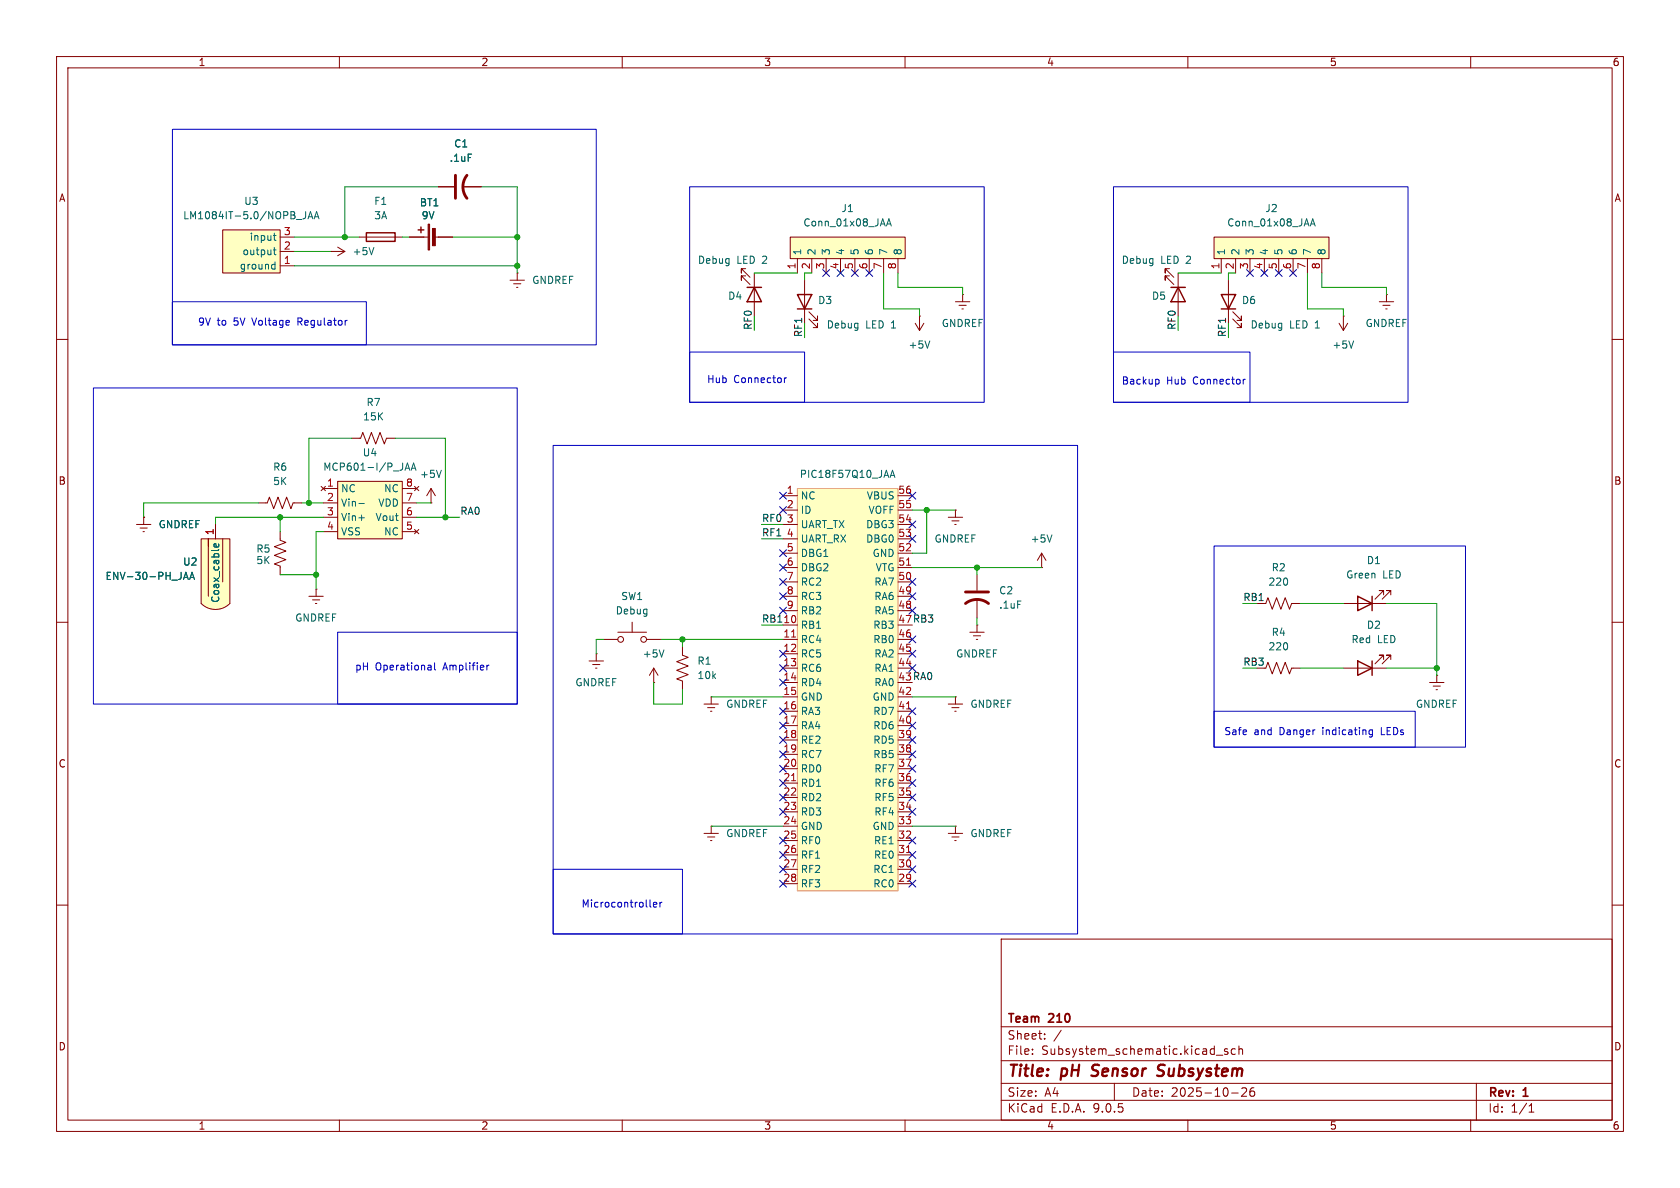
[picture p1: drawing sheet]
<svg xmlns="http://www.w3.org/2000/svg" width="297mm" height="210mm" viewBox="0 0 297 210" stroke-linecap="round" stroke-linejoin="round" font-family="sans-serif">
<g fill="none" stroke="#840000" stroke-width=".18">
<path d="M10 10h277v190h-277zM12 12h273v186h-273zM60 10v2M110 10v2M160 10v2M210 10v2M260 10v2M10 60h2M285 60h2M10 110h2M285 110h2M10 160h2"/>
<path d="M177 166h108v32h-108zM285 160h2M60 198v2M110 198v2M160 198v2M177 194.5h108M177 191.5h108M177 187.5h108M177 181.5h108M182.5 186.3v.1M182.5 185.5v.1M184.7 183.6v.1"/>
<path d="M184.7 182.8v.1M187.6 182.1l-1.3 2M197 191.5v3M210 198v2M215 186.5h1.2M217 185.5l-.3-.1-.2 .2v.2l.5 .2v.3h-.5M217.7 193.2h1.2M218.4 185.5l-.4-.1-.3 .3v.4l.1 .2h.6M219 185.5l.2-.1 .4 .1 .1 .9M219 184.9v1.5M220.3 192.4v.5l-.8 .9h.9M221.2 192.4a1.17 1.17 0 0 0-.1 1.3h.6l.1-.5-.3-.3h-.4l-.1 .3"/>
<path d="M260 198v2M261 191.5v6.5M270.3 196.6h.9M270.3 195.5l.4-.4v1.5"/>
</g>
<path d="M192.9 190.1l.3 .1M193.2 188.4l-.1 .2 .1 .4M205.6 190a.85 .85 0 0 1-1 .1M205.6 188.2l-.6 .1a.46 .46 0 0 0-.3 .5 .46 .46 0 0 0 .4 .4l.5 .2" fill="none" stroke="#840000" stroke-width=".4"/>
<path d="M35.6 95.3h5v11.4h-5z" fill="#ffffc2"/>
<path d="M38.1 104.1l2.5 2.6a3.6 3.6 0 0 1-5 0z" fill="#ffffc2" stroke="#ffffc2" stroke-width=".18"/>
<path d="M39.4 95.3v7.6" fill="none" stroke="#ffffc2" stroke-width=".18"/>
<g fill="none" stroke="#840000" stroke-width=".18">
<path d="M206.8 47.5h-.8v.8v-.8l1.5 1.5M206.8 48.8h-.8v.7v-.7l1.5 1.5M208.3 48.3v7.6M243.8 53.3h2.6M244.5 54h1.2M245 54.6h.2M245.1 52.1h.1M245.1 52.1v1.2M35.6 95.3h5v11.4a3.6 3.6 0 0 1-5 0zM36.8 96.5v-1.2v10.1M38.1 92.7v2.6M39.4 95.3v7.6"/>
<path d="M45.7 88.9h1.5l.4-1 .8 2 .7-2 .8 2 .8-2 .7 2 .4-1h1.5M76.2 88.9h.1M76.2 86.4l-.8 1.2M76.2 86.4l.8 1.2M76.2 86.4v2.5"/>
</g>
<path d="M38.6 96.2l.1 .3-.2 .2-.6-.1v-.4l.2-.1 .2 .6M78 83.1l-.4 1.3M32.4 102.4l.5-1.2 .4 1.2M32.6 102.1h.6M33.5 102.4l.5-1.2 .4 1.2M33.7 102.1h.6" fill="none" stroke="#006464" stroke-width=".18"/>
<path d="M207 50.8h2.5M208.3 50.8l1.2 2.5h-2.5z" fill="none" stroke="#840000" stroke-width=".25"/>
<path d="M59.7 85.1h11.4v10.2h-11.4z" fill="#ffffc2"/>
<g fill="none" stroke="#840000" stroke-width=".18">
<path d="M56.8 86l.7 .7M57.1 86.4h2.6M57.1 88.9h2.6M57.1 91.4h2.6M57.1 94h2.6M57.5 86l-.7 .7M59.7 85.1h11.4v10.2h-11.4zM71.1 86.4h2.6M71.1 88.9h2.6M71.1 91.4h2.6M71.1 94h2.6M73.3 86l.7 .7"/>
<path d="M73.3 93.6l.7 .8M74 86l-.7 .7M74 93.6l-.7 .8M124.5 124.5h2.5M125.1 125.1h1.3M125.6 125.7h.3M125.7 123.2h.1M125.7 123.2v1.3"/>
</g>
<path d="M63.4 89h1M63.4 91.5h1M71.6 83.1l.4-1.2 .5 1.2M71.7 82.8h.6M72.7 83.1l.4-1.2 .4 1.2M72.8 82.8h.6" fill="none" stroke="#006464" stroke-width=".18"/>
<path d="M214.6 41.9h20.3v3.8h-20.3z" fill="#ffffc2"/>
<g fill="none" stroke="#840000" stroke-width=".18">
<path d="M214.6 41.9h20.3v3.8h-20.3zM215.9 45.7v2.6M218.4 45.7v2.6M221 45.7v2.6M223.5 45.7v2.6M226.1 45.7v2.6M228.6 45.7v2.6M231.1 45.7v2.6M233.7 45.7v2.6M167.6 91.4h2.6M168.3 92.1h1.2M168.8 92.7h.2"/>
<path d="M168.9 90.2h.1M168.9 90.2v1.2M184.1 97.8l-.7 1.3M184.1 97.8l.8 1.3M184.1 97.8v2.5M106.7 113h2.5M109.2 111.8h5.1M111.8 110v1.8M114.3 113h2.5M172.7 101.6v2.8M172.7 105.9v3.3M184.1 100.3h.1"/>
<circle cx="109.7" cy="113" r=".51"/>
<circle cx="113.8" cy="113" r=".51"/>
</g>
<path d="M231.7 39.9l.4-1.2 .4 1.2M231.8 39.6h.6M186 94.6l-.5 1.2" fill="none" stroke="#006464" stroke-width=".18"/>
<path d="M170.7 106.7a3.3 3.3 0 0 1 4.1 0M170.7 104.6h4.1" fill="none" stroke="#840000" stroke-width=".51"/>
<path d="M141 86.4h17.7v71.1h-17.7z" fill="#ffffc2"/>
<path d="M141 86.4h17.7v71.1h-17.7z" fill="none" stroke="#ffa036" stroke-width=".18"/>
<g fill="none" stroke="#840000" stroke-width=".18">
<path d="M161.8 57.2l.8 1.2M162.6 55.9h.1M162.6 55.9v2.5M163.3 57.2l-.7 1.2M168.9 53.3h2.5M169.5 54h1.3M170.1 54.6h.2M170.2 52.1h.1M170.2 52.1v1.2M236.7 57.2l.8 1.2M237.5 55.9h.1M237.5 55.9v2.5"/>
<path d="M238.3 57.2l-.8 1.2M62.2 77.5h1.6l.3-1 .8 2 .8-2 .7 2 .8-2 .7 2 .4-1h1.5M24.1 92.7h2.6M24.8 93.3h1.2M25.3 94h.2M25.4 91.4h.1M25.4 91.4v1.3M49.5 94v1.5l1 .4-2 .7 2 .8-2 .8 2 .7-2 .8 1 .4v1.5M138.4 87.6h2.6M138.4 90.2h2.6M138.4 92.7h2.6M138.4 95.3h2.6"/>
<path d="M138.4 97.8h2.6M158.7 87.6h2.6M158.7 90.2h2.6M158.7 92.7h2.6M158.7 95.3h2.6M158.7 97.8h2.6M54.6 105.4h2.5M55.2 106h1.3M55.8 106.7h.2M55.9 104.1h.1M55.9 104.1v1.3M104.1 116.8h2.6"/>
<path d="M104.8 117.5h1.2M105.3 118.1h.2M105.4 115.6h.1M105.4 115.6v1.2M115.6 118.1l-.8 1.3M115.6 118.1l.7 1.3M115.6 118.1v2.6M120.6 114.3v1.5l1.1 .4-2.1 .8 2.1 .7-2.1 .8 2.1 .8-2.1 .7 1 .4v1.5M138.4 100.3h2.6M138.4 102.9h2.6M138.4 105.4h2.6M138.4 108h2.6"/>
<path d="M138.4 110.5h2.6M138.4 113h2.6M138.4 115.6h2.6M138.4 118.1h2.6M158.7 100.3h2.6M158.7 102.9h2.6M158.7 105.4h2.6M158.7 108h2.6M158.7 113h2.6M158.7 115.6h2.6M158.7 118.1h2.6M171.4 111.8h2.6"/>
<path d="M172.1 112.4h1.3M172.6 113h.2M172.7 110.5h.1M172.7 110.5v1.3M222.2 106.7h1.6l.4-1 .7 2 .8-2 .7 2 .8-2 .8 2 .3-1h1.6M223.5 118.1h.3l.4-1 .7 2 .8-2 .7 2 .8-2 .8 2 .3-1h1.6M237.5 118.1h7.6M237.5 106.7h7.6M244.6 116.6v-.8h-.8h.8l-1.5 1.5M244.6 105.2v-.8h-.8h.8l-1.5 1.5M245.9 116.6v-.8h-.8h.8l-1.6 1.5M245.9 105.2v-.8h-.8h.8l-1.6 1.5"/>
<path d="M115.6 120.7h.1M138.4 120.7h2.6M138.4 123.2h2.6M138.4 125.7h2.6M138.4 128.3h2.6M138.4 130.8h2.6M138.4 133.4h2.6M138.4 135.9h2.6M138.4 138.4h2.6M158.7 123.2h2.6M158.7 125.7h2.6M158.7 128.3h2.6"/>
<path d="M158.7 130.8h2.6M158.7 133.4h2.6M158.7 135.9h2.6M158.7 138.4h2.6M167.6 124.5h2.6M168.3 125.1h1.2M168.8 125.7h.2M168.9 123.2h.1M168.9 123.2v1.3M124.5 147.3h2.5M125.1 148h1.3M125.6 148.6h.3"/>
<path d="M125.7 146.1h.1M125.7 146.1v1.2M138.4 141h2.6M138.4 143.5h2.6M138.4 146.1h2.6M138.4 148.6h2.6M138.4 151.1h2.6M138.4 153.7h2.6M138.4 156.2h2.6M158.7 141h2.6M158.7 143.5h2.6M158.7 146.1h2.6"/>
<path d="M158.7 148.6h2.6M158.7 151.1h2.6M158.7 153.7h2.6M158.7 156.2h2.6M167.6 147.3h2.6M168.3 148h1.2M168.8 148.6h.2M168.9 146.1h.1M168.9 146.1v1.2"/>
</g>
<path d="M160.3 99.9h.7M139.9 112.6h.8M139.9 138h.8M160.3 125.3h.7M160.3 150.7h.7" fill="none" stroke="#a90000" stroke-width=".18"/>
<path d="M164.4 60.3l-.4 1.2M239.3 60.3l-.4 1.2M157.4 84.4l.4-1.3 .4 1.3M157.5 84h.6M117.4 114.9l-.4 1.2" fill="none" stroke="#006464" stroke-width=".18"/>
<path d="M240 116.8l2.6 1.3-2.6 1.3zM240 105.4l2.6 1.3-2.6 1.3zM242.6 105.4v2.6M242.6 116.8v2.6" fill="none" stroke="#840000" stroke-width=".25"/>
<path d="M39.4 40.6h10.1v7.7h-10.1z" fill="#ffffc2"/>
<path d="M39.4 40.6h10.1v7.7h-10.1zM49.5 41.9h2.6M49.5 44.5h2.6M49.5 47h2.6M58.4 44.5h.1M58.4 44.5h2.6M59.7 43.7l1.3 .8M61 44.5l-1.3 .7M63.5 41.9h7.6" fill="none" stroke="#840000" stroke-width=".18"/>
<g fill="none" stroke="#006464" stroke-width=".18">
<path d="M54 37.4v.9a.41 .41 0 0 1-.4 .4M54.5 38.7l.4-1.3 .4 1.3M54.6 38.3h.6M55.5 38.7l.5-1.3 .4 1.3M55.7 38.3h.6M48.3 46.7l.3 .1M48.3 41.6h.5M48.3 44.2h.5M48.5 41.2v1.1l.3 .2M48.5 43.8v1l.3 .2M48.6 46.3v1.3M48.6 47.5l-.3 .1"/>
<path d="M66.1 43.8l-.4 1.2"/>
</g>
<path d="M64.8 41.1h5v1.6h-5z" fill="none" stroke="#840000" stroke-width=".25"/>
<path d="M139.7 41.9h20.3v3.8h-20.3z" fill="#ffffc2"/>
<g fill="none" stroke="#840000" stroke-width=".18">
<path d="M77.5 33h2.8M81.8 33h3.3M72.4 41.9h3.3M76.7 41.9h3.3M90.2 49.5h2.5M90.8 50.2h1.3M91.3 50.8h.3M91.4 48.3h.1M91.4 48.3v1.2M131.8 47.5h-.7v.8v-.8l1.5 1.5M131.8 48.8h-.7v.7v-.7l1.5 1.5M133.3 48.3v7.6"/>
<path d="M139.7 41.9h20.3v3.8h-20.3zM141 45.7v2.6M142.2 49.5v7.7M143 56.4l1.5 1.5v-.7v.7h-.7M143 55.1l1.5 1.5v-.7v.7h-.7M143.5 45.7v2.6M146 45.7v2.6M148.6 45.7v2.6M151.1 45.7v2.6M153.7 45.7v2.6M156.2 45.7v2.6M158.7 45.7v2.6"/>
<path d="M217.2 49.5v7.7M217.9 56.4l1.6 1.5v-.7v.7h-.8M217.9 55.1l1.6 1.5v-.7v.7h-.8M25.4 91.4h.1M38.1 92.7v2.6M254 119.4h.1M254 119.4v1.3M252.7 120.7h2.6M253.4 121.3h1.2M253.9 121.9h.2"/>
</g>
<path d="M156.7 39.9l.4-1.2 .5 1.2M156.8 39.6h.6M38.6 96.2l.1 .3-.2 .2-.6-.1v-.4l.2-.1 .2 .6M32.4 102.4l.5-1.2 .4 1.2M32.6 102.1h.6M33.5 102.4l.5-1.2 .4 1.2M33.7 102.1h.6" fill="none" stroke="#006464" stroke-width=".18"/>
<path d="M73.9 40.6h1M74.4 40.1v1M132.1 50.8h2.5M133.3 50.8l1.3 2.5h-2.5zM141 52.1h2.5l-1.3 2.5zM141 54.6h2.5M215.9 52.1h2.5l-1.2 2.5zM215.9 54.6h2.5" fill="none" stroke="#840000" stroke-width=".25"/>
<g fill="#840000" stroke="#840000" stroke-width=".18">
<path d="M75.7 39.6h.2v4.6h-.2z"/>
<path d="M76.5 40.4h.5v3h-.5z"/>
</g>
<path d="M80.5 31v4.1M82.5 31a3.3 3.3 0 0 0 0 4.1" fill="none" stroke="#840000" stroke-width=".51"/>
<g fill="none" stroke="#009600" stroke-width=".18">
<path d="M77.5 33h-16.5v8.9M85.1 33h6.3v15.3M52.1 41.9h11.4M52.1 44.5h6.3M52.1 47h39.3M71.1 41.9h1.3M80 41.9h11.4M133.3 48.3h7.7M142.2 48.3v1.2M156.2 48.3v6.3h6.4v1.3M158.7 48.3v2.5h11.5v1.3M208.3 48.3h7.6"/>
<path d="M217.2 48.3v1.2M231.1 48.3v6.3h6.4v1.3M233.7 48.3v2.5h11.4v1.3M62.2 77.5h-7.6v11.4M69.8 77.5h8.9v13.9M45.7 88.9h-20.3v2.5M49.5 91.4v2.6M53.3 88.9h3.8M57.1 91.4h-19v1.3M57.1 94h-1.2v10.1M73.7 91.4h7.6M73.7 88.9h2.5"/>
<path d="M134.6 95.3h3.8M134.6 92.7h3.8M161.3 90.2h7.6M163.8 90.2v7.6h-2.5M49.5 101.6h6.4M106.7 113h-1.3v2.6M116.8 113h21.6M120.6 113v1.3M134.6 110.5h3.8M161.3 100.3h22.8M172.7 100.3v1.3M172.7 109.2v1.3"/>
<path d="M229.9 106.7h7.6M229.9 118.1h7.6M245.1 106.7h8.9v12.7M245.1 118.1h8.9M115.6 120.7v3.8h5v-2.6M125.7 123.2h12.7M161.3 123.2h7.6M125.7 146.1h12.7M161.3 146.1h7.6"/>
</g>
<g fill="none" stroke="#000084" stroke-width=".18">
<path d="M145.4 47.7l1.3 1.2M146.7 47.7l-1.3 1.2M148 47.7l1.2 1.2M149.2 47.7l-1.2 1.2M150.5 47.7l1.2 1.2M151.7 47.7l-1.2 1.2M153.1 47.7l1.2 1.2M154.3 47.7l-1.2 1.2M220.4 47.7l1.2 1.2M221.6 47.7l-1.2 1.2M222.9 47.7l1.2 1.2M224.1 47.7l-1.2 1.2"/>
<path d="M225.5 47.7l1.2 1.2M226.7 47.7l-1.2 1.2M228 47.7l1.2 1.2M229.2 47.7l-1.2 1.2M137.8 97.2l1.2 1.2M137.8 99.7l1.2 1.2M137.8 87l1.2 1.2M137.8 89.6l1.2 1.2M139 97.2l-1.2 1.2M139 99.7l-1.2 1.2M139 87l-1.2 1.2M139 89.6l-1.2 1.2"/>
<path d="M160.7 87l1.2 1.2M160.7 94.6l1.2 1.3M160.7 92.1l1.2 1.2M161.9 87l-1.2 1.2M161.9 92.1l-1.2 1.2M161.9 94.6l-1.2 1.3M137.8 102.3l1.2 1.2M137.8 107.3l1.2 1.3M137.8 117.5l1.2 1.2M137.8 104.8l1.2 1.2M137.8 115l1.2 1.2M139 102.3l-1.2 1.2"/>
<path d="M139 107.3l-1.2 1.3M139 117.5l-1.2 1.2M139 104.8l-1.2 1.2M139 115l-1.2 1.2M160.7 112.4l1.2 1.2M160.7 102.3l1.2 1.2M160.7 117.5l1.2 1.2M160.7 115l1.2 1.2M160.7 107.3l1.2 1.3M160.7 104.8l1.2 1.2M161.9 104.8l-1.2 1.2M161.9 112.4l-1.2 1.2"/>
<path d="M161.9 107.3l-1.2 1.3M161.9 115l-1.2 1.2M161.9 102.3l-1.2 1.2M161.9 117.5l-1.2 1.2M137.8 127.7l1.2 1.2M137.8 132.7l1.2 1.3M137.8 135.3l1.2 1.2M137.8 130.2l1.2 1.2M137.8 120l1.2 1.3M137.8 125.1l1.2 1.2M137.8 137.8l1.2 1.2M139 127.7l-1.2 1.2"/>
<path d="M139 135.3l-1.2 1.2M139 130.2l-1.2 1.2M139 132.7l-1.2 1.3M139 137.8l-1.2 1.2M139 120l-1.2 1.3M139 125.1l-1.2 1.2M160.7 132.7l1.2 1.3M160.7 135.3l1.2 1.2M160.7 127.7l1.2 1.2M160.7 125.1l1.2 1.2M160.7 137.8l1.2 1.2M160.7 130.2l1.2 1.2"/>
<path d="M161.9 132.7l-1.2 1.3M161.9 135.3l-1.2 1.2M161.9 130.2l-1.2 1.2M161.9 127.7l-1.2 1.2M161.9 125.1l-1.2 1.2M161.9 137.8l-1.2 1.2M137.8 155.6l1.2 1.2M137.8 153.1l1.2 1.2M137.8 148l1.2 1.2M137.8 150.5l1.2 1.2M137.8 140.4l1.2 1.2M137.8 142.9l1.2 1.2"/>
<path d="M139 155.6l-1.2 1.2M139 153.1l-1.2 1.2M139 150.5l-1.2 1.2M139 148l-1.2 1.2M139 140.4l-1.2 1.2M139 142.9l-1.2 1.2M160.7 142.9l1.2 1.2M160.7 148l1.2 1.2M160.7 153.1l1.2 1.2M160.7 150.5l1.2 1.2M160.7 140.4l1.2 1.2M160.7 155.6l1.2 1.2"/>
<path d="M161.9 142.9l-1.2 1.2M161.9 148l-1.2 1.2M161.9 153.1l-1.2 1.2M161.9 150.5l-1.2 1.2M161.9 140.4l-1.2 1.2M161.9 155.6l-1.2 1.2"/>
</g>
<g fill="none" stroke="#0000c2" stroke-width=".18">
<path d="M30.5 22.9h74.9v38.1h-74.9zM121.9 33h52.1v38.1h-52.1zM196.8 33h52.1v38.1h-52.1zM30.5 53.3h34.3v7.7h-34.3zM61.3 56.6h.1M16.5 68.6h74.9v55.9h-74.9zM97.8 78.7h92.7v86.4h-92.7zM121.9 62.2h20.3v8.9h-20.3zM138.7 66.8v.8M139 66.8l-.3 .2M196.8 62.2h24.2v8.9h-24.2zM204.4 67l.4 .1 .1 .2v.5l-.5 .1"/>
<path d="M220.2 67l-.4 .3M214.6 96.5h44.5v35.6h-44.5zM59.7 111.8h31.7v12.7h-31.7zM75.8 117.6l.4 .1v.7M76.2 118.4h-.4M76.2 117.9l-.4 .1M76.8 117.2v1.1l.2 .1M86.1 117.6v.8M86.4 117.6l-.3 .2M214.6 125.7h35.6v6.4h-35.6zM242 129.6l.3 .3 .3-.1M242.6 129v1.1l-.2 .2-.3-.1"/>
<path d="M242.6 129.1l-.3-.1-.3 .3M97.8 153.7h22.8v11.4h-22.8zM115.5 159.9l.6-.1v-.2l-.4-.1-.2 .2 .1 .6h.5M116.7 159.5v.8M117 159.5l-.3 .2M114.9 160.2l.2 .1"/>
</g>
<g fill="#009600" stroke="#009600" stroke-width=".18">
<circle cx="78.7" cy="91.4" r=".46"/>
<circle cx="54.6" cy="88.9" r=".46"/>
<circle cx="55.9" cy="101.6" r=".46"/>
<circle cx="49.5" cy="91.4" r=".46"/>
<circle cx="120.6" cy="113" r=".46"/>
<circle cx="172.7" cy="100.3" r=".46"/>
<circle cx="91.4" cy="47" r=".46"/>
<circle cx="91.4" cy="41.9" r=".46"/>
<circle cx="163.8" cy="90.2" r=".46"/>
<circle cx="61" cy="41.9" r=".46"/>
<circle cx="254" cy="118.1" r=".46"/>
</g>
<g font-size="2.8" fill="#840000">
<text x="178" y="190.9">Title:</text>
<text x="187.7" y="190.9">pH</text>
<text x="193.9" y="190.9">Sensor</text>
<text x="206.3" y="190.9">Subsystem</text>
</g>
<g font-size="2.1" fill="#840000">
<text x="178" y="184">Sheet:</text>
<text x="178" y="181.2">Team</text>
<text x="185.5" y="181.2">210</text>
<text x="178" y="186.7">File:</text>
<text x="184.1" y="186.7">Subsystem_schematic.kicad_sch</text>
<text x="178" y="196.9">KiCad</text>
<text x="178" y="194.1">Size:</text>
<text x="184.7" y="194.1">A4</text>
<text x="185.7" y="196.9">E.D.A.</text>
<text x="193.3" y="196.9">9.0.5</text>
<text x="200" y="194.1">Date:</text>
<text x="207" y="194.1">2025-10-26</text>
<text x="263" y="194.3">Rev:</text>
<text x="263" y="196.9">Id:</text>
<text x="267.1" y="196.9">1/1</text>
<text x="269.4" y="194.3">1</text>
</g>
<g font-size="1.8" fill="#840000">
<text x="35" y="11.9">1</text>
<text x="85" y="11.9">2</text>
<text x="135" y="11.9">3</text>
<text x="185" y="11.9">4</text>
<text x="235" y="11.9">5</text>
<text x="285" y="11.9">6</text>
<text x="10.3" y="35.9">A</text>
<text x="285.3" y="35.9">A</text>
<text x="10.3" y="85.9">B</text>
<text x="285.3" y="85.9">B</text>
<text x="10.3" y="135.9">C</text>
<text x="285.3" y="135.9">C</text>
<text x="10.3" y="185.9">D</text>
<text x="285.3" y="185.9">D</text>
<text x="35" y="199.9">1</text>
<text x="85" y="199.9">2</text>
<text x="135" y="199.9">3</text>
<text x="185" y="199.9">4</text>
<text x="235" y="199.9">5</text>
<text x="285" y="199.9">6</text>
</g>
<g font-size="1.8" fill="#006464">
<text x="79.4" y="28.8">.1uF</text>
<text x="80.2" y="26.3">C1</text>
<text x="32.3" y="39">LM1084IT-5.0/NOPB_JAA</text>
<text x="43.1" y="36.4">U3</text>
<text x="66.1" y="36.4">F1</text>
<text x="66.1" y="39">3A</text>
<text x="74.1" y="36.7">BT1</text>
<text x="74.4" y="39">9V</text>
<text x="141.9" y="40.2">Conn_01x08_JAA</text>
<text x="148.7" y="37.7">J1</text>
<text x="216.9" y="40.2">Conn_01x08_JAA</text>
<text x="223.6" y="37.7">J2</text>
<text x="42.3" y="47.9">ground</text>
<text x="42.8" y="45.3">output</text>
<text x="44" y="42.8">input</text>
<text x="62.2" y="45.3">+5V</text>
<text x="123.3" y="46.8">Debug</text>
<text x="130.3" y="46.8">LED 2</text>
<text x="141.8" y="45.2" transform="rotate(-90 141.8 45.2)">1</text>
<text x="144.4" y="45.2" transform="rotate(-90 144.4 45.2)">2</text>
<text x="146.9" y="45.2" transform="rotate(-90 146.9 45.2)">3</text>
<text x="149.5" y="45.2" transform="rotate(-90 149.5 45.2)">4</text>
<text x="152" y="45.2" transform="rotate(-90 152 45.2)">5</text>
<text x="154.5" y="45.2" transform="rotate(-90 154.5 45.2)">6</text>
<text x="157.1" y="45.2" transform="rotate(-90 157.1 45.2)">7</text>
<text x="159.6" y="45.2" transform="rotate(-90 159.6 45.2)">8</text>
<text x="198.2" y="46.8">Debug</text>
<text x="205.2" y="46.8">LED 2</text>
<text x="216.8" y="45.2" transform="rotate(-90 216.8 45.2)">1</text>
<text x="219.3" y="45.2" transform="rotate(-90 219.3 45.2)">2</text>
<text x="221.8" y="45.2" transform="rotate(-90 221.8 45.2)">3</text>
<text x="224.4" y="45.2" transform="rotate(-90 224.4 45.2)">4</text>
<text x="226.9" y="45.2" transform="rotate(-90 226.9 45.2)">5</text>
<text x="229.5" y="45.2" transform="rotate(-90 229.5 45.2)">6</text>
<text x="232" y="45.2" transform="rotate(-90 232 45.2)">7</text>
<text x="234.5" y="45.2" transform="rotate(-90 234.5 45.2)">8</text>
<text x="94" y="50.4">GNDREF</text>
<text x="128.6" y="53.2">D4</text>
<text x="144.5" y="53.9">D3</text>
<text x="203.6" y="53.2">D5</text>
<text x="219.5" y="53.9">D6</text>
<text x="146.1" y="58.3">Debug</text>
<text x="153" y="58.3">LED 1</text>
<text x="166.4" y="58">GNDREF</text>
<text x="221" y="58.3">Debug</text>
<text x="228" y="58.3">LED 1</text>
<text x="241.3" y="58">GNDREF</text>
<text x="160.5" y="61.8">+5V</text>
<text x="235.5" y="61.8">+5V</text>
<text x="64.7" y="72">R7</text>
<text x="64.1" y="74.5">15K</text>
<text x="48.2" y="83.4">R6</text>
<text x="57" y="83.4">MCP601-I/P_JAA</text>
<text x="64" y="80.9">U4</text>
<text x="48.2" y="86">5K</text>
<text x="60.2" y="87.2">NC</text>
<text x="60.2" y="89.8">Vin-</text>
<text x="66.8" y="89.8">VDD</text>
<text x="67.8" y="87.2">NC</text>
<text x="74.2" y="84.7">+5V</text>
<text x="141.3" y="84.7">PIC18F57Q10_JAA</text>
<text x="141.5" y="88.5">NC</text>
<text x="153.1" y="88.5">VBUS</text>
<text x="27.9" y="93.6">GNDREF</text>
<text x="60.2" y="92.3">Vin+</text>
<text x="60.2" y="94.8">VSS</text>
<text x="66.3" y="92.3">Vout</text>
<text x="67.8" y="94.8">NC</text>
<text x="141.5" y="91">ID</text>
<text x="141.5" y="93.6">UART_TX</text>
<text x="153" y="93.6">DBG3</text>
<text x="153.4" y="91">VOFF</text>
<text x="32.3" y="100.2">U2</text>
<text x="45.2" y="97.9">R5</text>
<text x="45.2" y="99.9">5K</text>
<text x="141.5" y="96.1">UART_RX</text>
<text x="141.5" y="98.7">DBG1</text>
<text x="141.5" y="101.2">DBG2</text>
<text x="153" y="96.1">DBG0</text>
<text x="154.2" y="98.7">GND</text>
<text x="154.7" y="101.2">VTG</text>
<text x="165.1" y="96.1">GNDREF</text>
<text x="182.1" y="96.1">+5V</text>
<text x="224.7" y="101.2">R2</text>
<text x="241.5" y="99.9">D1</text>
<text x="18.6" y="102.7">ENV-30-PH_JAA</text>
<text x="39" y="106.7" transform="rotate(-90 39 106.7)">Coax_cable</text>
<text x="109.7" y="106.3">SW1</text>
<text x="141.5" y="103.7">RC2</text>
<text x="141.5" y="106.3">RC3</text>
<text x="154.5" y="103.7">RA7</text>
<text x="154.5" y="106.3">RA6</text>
<text x="176.5" y="105.3">C2</text>
<text x="176.5" y="107.8">.1uF</text>
<text x="224.1" y="103.7">220</text>
<text x="237.9" y="102.5">Green</text>
<text x="244.4" y="102.5">LED</text>
<text x="52.1" y="110.1">GNDREF</text>
<text x="108.8" y="108.8">Debug</text>
<text x="141.5" y="108.8">RB2</text>
<text x="141.5" y="111.4">RB1</text>
<text x="141.5" y="113.9">RC4</text>
<text x="154.3" y="111.4">RB3</text>
<text x="154.3" y="113.9">RB0</text>
<text x="154.5" y="108.8">RA5</text>
<text x="224.7" y="112.6">R4</text>
<text x="238.8" y="113.9">Red</text>
<text x="241.5" y="111.4">D2</text>
<text x="243.5" y="113.9">LED</text>
<text x="113.5" y="116.4">+5V</text>
<text x="123.2" y="117.7">R1</text>
<text x="141.5" y="116.4">RC5</text>
<text x="141.5" y="119">RC6</text>
<text x="154.5" y="116.4">RA2</text>
<text x="154.5" y="119">RA1</text>
<text x="168.9" y="116.4">GNDREF</text>
<text x="224.1" y="115.2">220</text>
<text x="101.6" y="121.5">GNDREF</text>
<text x="123.2" y="120.2">10k</text>
<text x="128.3" y="125.3">GNDREF</text>
<text x="141.5" y="121.5">RD4</text>
<text x="141.5" y="124.1">GND</text>
<text x="154.2" y="124.1">GND</text>
<text x="154.5" y="121.5">RA0</text>
<text x="171.5" y="125.3">GNDREF</text>
<text x="250.2" y="125.3">GNDREF</text>
<text x="141.5" y="126.6">RA3</text>
<text x="141.5" y="129.1">RA4</text>
<text x="141.5" y="131.7">RE2</text>
<text x="154.3" y="126.6">RD7</text>
<text x="154.3" y="129.1">RD6</text>
<text x="154.3" y="131.7">RD5</text>
<text x="141.5" y="134.2">RC7</text>
<text x="141.5" y="136.8">RD0</text>
<text x="154.3" y="134.2">RB5</text>
<text x="154.5" y="136.8">RF7</text>
<text x="141.5" y="139.3">RD1</text>
<text x="141.5" y="141.8">RD2</text>
<text x="154.5" y="139.3">RF6</text>
<text x="154.5" y="141.8">RF5</text>
<text x="128.3" y="148.2">GNDREF</text>
<text x="141.5" y="144.4">RD3</text>
<text x="141.5" y="146.9">GND</text>
<text x="141.5" y="149.5">RF0</text>
<text x="154.2" y="146.9">GND</text>
<text x="154.4" y="149.5">RE1</text>
<text x="154.5" y="144.4">RF4</text>
<text x="171.5" y="148.2">GNDREF</text>
<text x="141.5" y="152">RF1</text>
<text x="141.5" y="154.5">RF2</text>
<text x="154.3" y="154.5">RC1</text>
<text x="154.4" y="152">RE0</text>
<text x="141.5" y="157.1">RF3</text>
<text x="154.3" y="157.1">RC0</text>
</g>
<g font-size="1.8" fill="#a90000">
<text x="50.1" y="41.7">3</text>
<text x="50.1" y="44.2">2</text>
<text x="50.1" y="46.7">1</text>
<text x="140.7" y="47.7" transform="rotate(-90 140.7 47.7)">1</text>
<text x="145.8" y="47.7" transform="rotate(-90 145.8 47.7)">3</text>
<text x="148.3" y="47.7" transform="rotate(-90 148.3 47.7)">4</text>
<text x="150.9" y="47.7" transform="rotate(-90 150.9 47.7)">5</text>
<text x="153.4" y="47.7" transform="rotate(-90 153.4 47.7)">6</text>
<text x="156" y="47.7" transform="rotate(-90 156 47.7)">7</text>
<text x="158.5" y="47.7" transform="rotate(-90 158.5 47.7)">8</text>
<text x="215.6" y="47.7" transform="rotate(-90 215.6 47.7)">1</text>
<text x="220.7" y="47.7" transform="rotate(-90 220.7 47.7)">3</text>
<text x="223.3" y="47.7" transform="rotate(-90 223.3 47.7)">4</text>
<text x="225.8" y="47.7" transform="rotate(-90 225.8 47.7)">5</text>
<text x="228.3" y="47.7" transform="rotate(-90 228.3 47.7)">6</text>
<text x="230.9" y="47.7" transform="rotate(-90 230.9 47.7)">7</text>
<text x="233.4" y="47.7" transform="rotate(-90 233.4 47.7)">8</text>
<text x="57.7" y="86.1">1</text>
<text x="57.7" y="88.6">2</text>
<text x="71.7" y="86.1">8</text>
<text x="71.7" y="88.6">7</text>
<text x="139" y="87.4">1</text>
<text x="139" y="89.9">2</text>
<text x="158.7" y="87.4">56</text>
<text x="158.7" y="89.9">55</text>
<text x="37.8" y="94.7" transform="rotate(-90 37.8 94.7)">1</text>
<text x="57.7" y="91.2">3</text>
<text x="57.7" y="93.7">4</text>
<text x="71.7" y="91.2">6</text>
<text x="71.7" y="93.7">5</text>
<text x="139" y="92.5">3</text>
<text x="139" y="95">4</text>
<text x="158.7" y="92.5">54</text>
<text x="158.7" y="95">53</text>
<text x="139" y="97.5">5</text>
<text x="139" y="100.1">6</text>
<text x="158.7" y="97.5">52</text>
<text x="158.7" y="100.1">51</text>
<text x="139" y="102.6">7</text>
<text x="139" y="105.2">8</text>
<text x="139" y="107.7">9</text>
<text x="158.7" y="102.6">50</text>
<text x="158.7" y="105.2">49</text>
<text x="158.7" y="107.7">48</text>
<text x="138.4" y="110.2">10</text>
<text x="138.4" y="112.8">11</text>
<text x="158.7" y="112.8">46</text>
<text x="138.4" y="115.3">12</text>
<text x="138.4" y="117.9">13</text>
<text x="158.7" y="115.3">45</text>
<text x="158.7" y="117.9">44</text>
<text x="138.4" y="120.4">14</text>
<text x="138.4" y="122.9">15</text>
<text x="138.4" y="125.5">16</text>
<text x="158.7" y="122.9">42</text>
<text x="158.7" y="125.5">41</text>
<text x="138.4" y="128">17</text>
<text x="138.4" y="130.6">18</text>
<text x="158.7" y="128">40</text>
<text x="158.7" y="130.6">39</text>
<text x="138.4" y="133.1">19</text>
<text x="138.4" y="135.6">20</text>
<text x="158.7" y="133.1">38</text>
<text x="158.7" y="135.6">37</text>
<text x="138.4" y="138.2">21</text>
<text x="138.4" y="140.7">22</text>
<text x="138.4" y="143.3">23</text>
<text x="158.7" y="138.2">36</text>
<text x="158.7" y="140.7">35</text>
<text x="158.7" y="143.3">34</text>
<text x="138.4" y="145.8">24</text>
<text x="138.4" y="148.3">25</text>
<text x="158.7" y="145.8">33</text>
<text x="158.7" y="148.3">32</text>
<text x="138.4" y="150.9">26</text>
<text x="138.4" y="153.4">27</text>
<text x="138.4" y="156">28</text>
<text x="158.7" y="150.9">31</text>
<text x="158.7" y="153.4">30</text>
<text x="158.7" y="156">29</text>
</g>
<g font-size="1.8" fill="#009600">
<text x="143.3" y="47.7" transform="rotate(-90 143.3 47.7)">2</text>
<text x="218.2" y="47.7" transform="rotate(-90 218.2 47.7)">2</text>
<text x="133" y="58.4" transform="rotate(-90 133 58.4)">RF0</text>
<text x="141.9" y="59.7" transform="rotate(-90 141.9 59.7)">RF1</text>
<text x="207.9" y="58.4" transform="rotate(-90 207.9 58.4)">RF0</text>
<text x="216.8" y="59.7" transform="rotate(-90 216.8 59.7)">RF1</text>
<text x="219.7" y="106.3">RB1</text>
<text x="219.7" y="117.8">RB3</text>
</g>
<g font-size="1.8" fill="#0000c2">
<text x="34.9" y="57.8">9V</text>
<text x="38.4" y="57.8">to</text>
<text x="41.4" y="57.8">5V</text>
<text x="44.9" y="57.8">Voltage</text>
<text x="53.1" y="57.8">Regulator</text>
<text x="124.9" y="67.9">Hub</text>
<text x="129.7" y="67.9">Connector</text>
<text x="198.2" y="68.2">Backup</text>
<text x="206.2" y="68.2">Hub</text>
<text x="211" y="68.2">Connector</text>
<text x="62.7" y="118.7">pH</text>
<text x="66.3" y="118.7">Operational</text>
<text x="78.5" y="118.7">Amplifier</text>
<text x="216.3" y="130.2">Safe</text>
<text x="221.7" y="130.2">and</text>
<text x="226.3" y="130.2">Danger</text>
<text x="234.1" y="130.2">indicating</text>
<text x="244.6" y="130.2">LEDs</text>
<text x="102.7" y="160.6">Microcontroller</text>
</g>
<g font-size="1.8" fill="#0f0f0f">
<text x="81.3" y="91.1">RA0</text>
<text x="134.6" y="94.9">RF1</text>
<text x="134.6" y="92.4">RF0</text>
<text x="134.6" y="110.1">RB1</text>
<text x="158.7" y="110.2">47 RB3</text>
<text x="158.7" y="120.4">43 RA0</text>
</g>
</svg>
